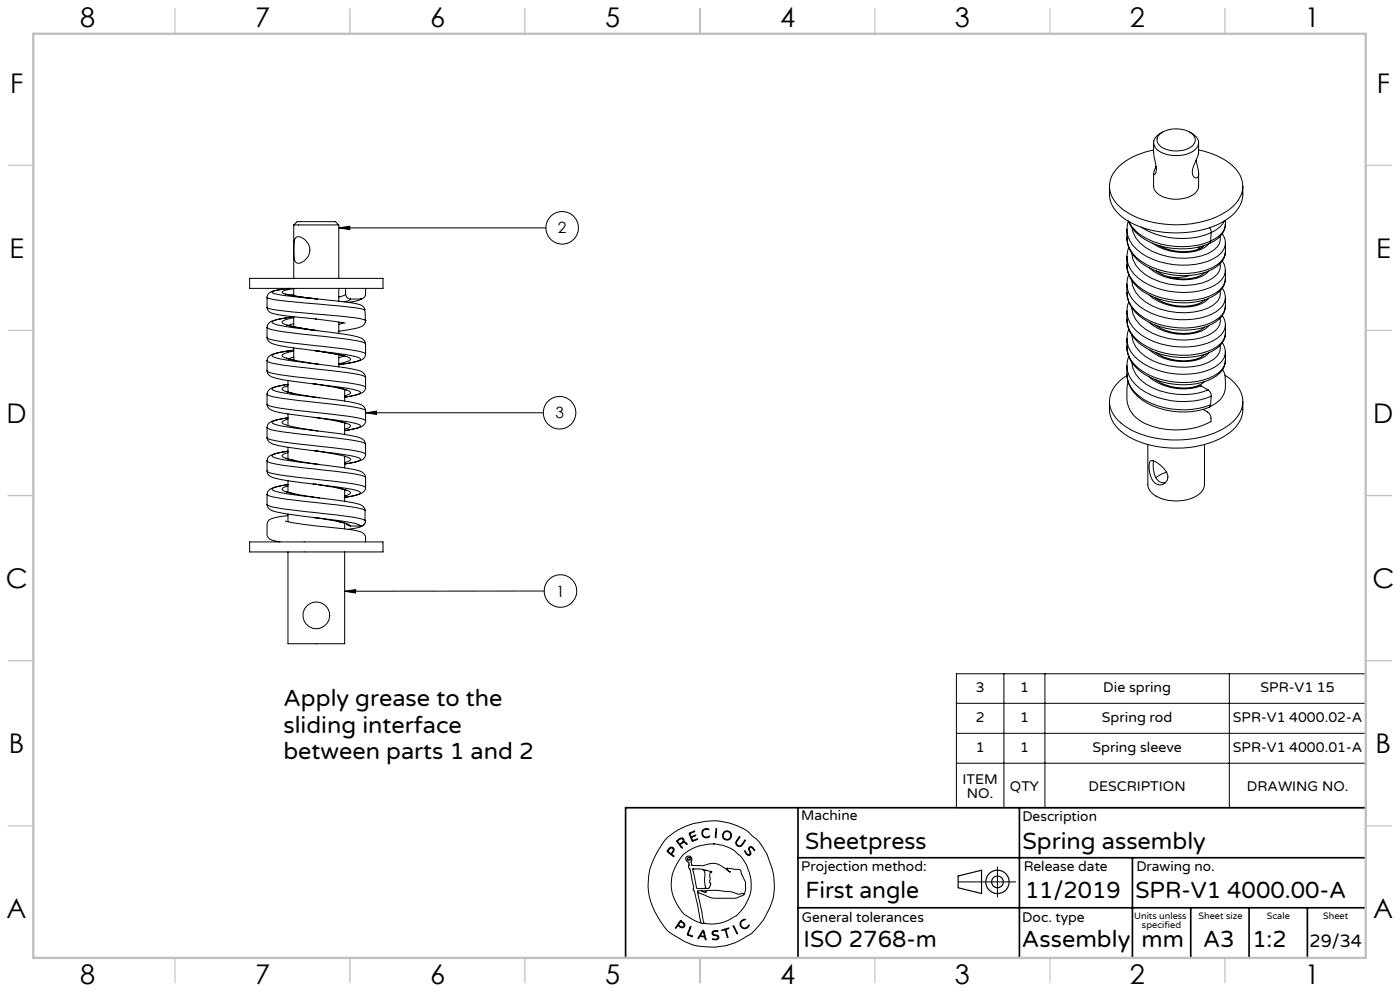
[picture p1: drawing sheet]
<svg xmlns="http://www.w3.org/2000/svg" width="420mm" height="297mm" viewBox="0 0 420 297" stroke-linecap="round" stroke-linejoin="round" font-family="sans-serif">
<g fill="none" stroke="#000" stroke-width=".3">
<path d="M348.8 39.6a3.5 3.5 0 0 0-2.6 3.7 5.8 5.8 0 0 0 5.7 3.3 7.7 7.7 0 0 0 7.4-2.8 2.97 2.97 0 0 0-1.7-3.8l-.7-.4M332.8 55.8a9.7 9.7 0 0 0 5.1 10.2 30.9 30.9 0 0 0 29.4 .2 10 10 0 0 0 5.6-10.4M346.1 52v3.8a4.5 4.5 0 0 0 3.9 3.5 9.6 9.6 0 0 0 9-1.8l.6-1.7v-3.8M346.1 44.9a18.9 18.9 0 0 0-12.1 7 7.5 7.5 0 0 0 2 10.1 26.1 26.1 0 0 0 18.2 5.3 24.3 24.3 0 0 0 16.1-5.8 7.6 7.6 0 0 0-.6-11.9 22.2 22.2 0 0 0-10.1-4.7M346.1 42.8v2.9M346.1 45.7l.5 3.2a3.5 3.5 0 0 1-.3 3.4l-.1-.8 .6-1.7M348.1 40a8.5 8.5 0 0 1 9.8 .4 2.39 2.39 0 0 1-.9 3.8 8.4 8.4 0 0 1-9.2-.7 2.21 2.21 0 0 1 .3-3.5zM359.6 42.8l-.1 3.3-.9 2.5a4.4 4.4 0 0 0-.5 4.3l.8 .5a1.76 1.76 0 0 0 .6-2.4l-.7-3.1M88.1 67.4h13.5M88.1 67.4l1-1h11.5l1 1M88.1 67.4v16M88.8 71.2l.3-.2a3.9 3.9 0 0 1 3.9 3.9 3.9 3.9 0 0 1-3.9 3.9 3.1 3.1 0 0 1-.9-3.3 6.6 6.6 0 0 1 .6-4.3z"/>
<path d="M101.6 67.4v16M101.6 68.3h62.2M101.6 68.3l3.4-.5v1zM338.1 68.8v2.5M338.1 77v2.4M338.1 71.3a11 11 0 0 0 7.2 9.2 22.5 22.5 0 0 0 18.4 .2 6.3 6.3 0 0 0 3.9-5.4M338.1 68.7v.1M338.1 77a8.9 8.9 0 0 0 4.9 7.5 23.3 23.3 0 0 0 21.3 1 5.1 5.1 0 0 0 3.3-4.5M338.1 68.8a8.7 8.7 0 0 0 4.4 7.1 23.1 23.1 0 0 0 21.4 1.7 6 6 0 0 0 3.7-4.7M338.1 79.4a7.7 7.7 0 0 0 3.2 6.3 22.8 22.8 0 0 0 22.9 2.4 5.8 5.8 0 0 0 3.4-4.6M338.1 71.3a7.9 7.9 0 0 0 4.2 6.9 23.2 23.2 0 0 0 21.4 2 5.8 5.8 0 0 0 3.9-4.9M338.1 76.9v.1"/>
<path d="M338.5 66.3l-.4 2.3M338.6 74.2l-.5 2.8M338.7 66.4a12.1 12.1 0 0 0 7.3 6 23.7 23.7 0 0 0 17.2-.2M339.5 75.9a9.1 9.1 0 0 0 6.2 7.6 21.4 21.4 0 0 0 16.7 .6 4.7 4.7 0 0 0 3.6-5M339.7 68.4a8.1 8.1 0 0 0 3.9 5.8 21 21 0 0 0 18.8 1.8 5.2 5.2 0 0 0 3.7-4.5l-.1-.6M342.3 68a22.9 22.9 0 0 0 21.1 1.7M345.7 72.9a16 16 0 0 0 15.9 1.2l1-1M347.7 73.6a14 14 0 0 0 13.1 .4l.5-.4M359.6 74.3l.5 .1M359.6 74l.1 .6M360.2 73.9l.4 .3M360.7 73.8l.2 .1"/>
<path d="M362.9 68.2l.5 1.5M363.2 72.2l-.4 .8M363.4 69.7l-.2 2.5M366.7 78.2a8.8 8.8 0 0 1 .3 7.8 9.4 9.4 0 0 1-6.4 4.1 22.3 22.3 0 0 1-19.2-3.9 8.9 8.9 0 0 1-3.3-6.8M366.7 70.1a4.9 4.9 0 0 1 .9 2.8M367.2 66.2a7.2 7.2 0 0 1-3.8 3.5M367.6 67.2a4.8 4.8 0 0 1-3 4.3l-1.4 .7M367.6 67.2h.1M367.6 66a6.1 6.1 0 0 1-3.4 6.2 21.8 21.8 0 0 1-22.5-1.7 10.4 10.4 0 0 1-3.2-4.3M367.6 72.9v2.4M74.9 83.4h40v3h-40zM80.1 92.1a2.33 2.33 0 0 0 2.4 2l12.1 1.5"/>
<path d="M80.1 89.1v3M80.1 89.1l.2 .2a116.2 116.2 0 0 0 17 2 68.8 68.8 0 0 1 12.2 1.6l-.2-.7-.5-.5a30.6 30.6 0 0 0-9.5-1.7l-4.2-.4M80.1 92.1a4.5 4.5 0 0 0 2.8 .8l16.4 1.6a37.9 37.9 0 0 1 10.3 1.5M80.2 98.1a2.3 2.3 0 0 0 2.1 .9l14.9 1.8a65.5 65.5 0 0 1 12.1 1.9l.3 .4M85.7 88.1l3.4 .7 6 .8M86 97.5l9.2 1.6M86.8 86.4l-2.8 .4a3.6 3.6 0 0 0-2.4 .8 13 13 0 0 0 5.7 1.2l7.8 .8M86.9 86.4l-.9 .1a10.2 10.2 0 0 0-5.2 1.3l-.6 .8-.1 .5M88.1 94.9l-5.1 .9-1.4 .7a2.65 2.65 0 0 0 2 1l11.6 1.6M88.1 97.9v-3a26.8 26.8 0 0 0-7 1.5 1.89 1.89 0 0 0-1 1.7v1.5a2.76 2.76 0 0 0 .6 2.8 14.2 14.2 0 0 0 6.4 1.7l7.4 1M88.1 86.5l-3 .7-.5 .4 .2 .2a40.3 40.3 0 0 0 10.3 1.8M88.1 95.2l-2.4 .6-1.1 .7a2.01 2.01 0 0 0 1.6 1l9 1.6"/>
<path d="M88.1 88.2l-1 .3M88.1 97l-1.5 .6M88.1 86.4v2.2M94.6 95.6h.1M94.6 95.6l9 1.2M95.2 99.1l5.8 .7a24.9 24.9 0 0 1 7.8 1.8l.5 .4 .4 1.1M101.6 86.4v3.9M101.6 96.5v3.4M103 96.8l-1.4 .4M103.7 88.1a1.49 1.49 0 0 0 1.5 1.5M103.7 88.1l-.7 .5-1.4 .4M103.7 86.4v1.7"/>
<path d="M105.2 89.6a2.33 2.33 0 0 1-2 .8M105.2 89.6h3M108.2 89.6a3.3 3.3 0 0 1-2.4 .8l-1.3 .2M108.6 89.5l-.5 .3M109.4 92.8l.2 3.2M109.5 96.7a3.6 3.6 0 0 1-3 1.8l-4.9 .8M109.6 96h.1M109.6 96l-.1 .7M109.6 88.4v.1M109.7 86.4v1.7a1.55 1.55 0 0 1-1.5 1.5M338.1 85.2v2.4M338.1 93.3v2.5"/>
<path d="M338.1 95.8a11.1 11.1 0 0 0 7.2 9.3 22.6 22.6 0 0 0 18.4 .1 6.3 6.3 0 0 0 3.9-6.5v-1.3M338.1 85.2a8.5 8.5 0 0 0 3.9 6.7 22.6 22.6 0 0 0 22.8 1.5 5.1 5.1 0 0 0 2.8-4.2M338.1 87.6a9.4 9.4 0 0 0 5.2 7.7 23.9 23.9 0 0 0 19.9 1.5 7 7 0 0 0 4.4-4.7v-.3M338.1 93.2v.1M338.1 93.3a8.8 8.8 0 0 0 4.4 7.2 23.3 23.3 0 0 0 21.4 1.7 6.2 6.2 0 0 0 3.7-4.8M338.1 95.8a7.9 7.9 0 0 0 4.2 7 23.2 23.2 0 0 0 21.4 1.9 5.7 5.7 0 0 0 3.9-4.8M338.6 90.5l-.5 2.6M338.6 98.7l-.5 2.8M338.6 82.3l-.4 1.3-.1 1.6M339.5 92.2a7.8 7.8 0 0 0 4.1 6.5 21 21 0 0 0 18.8 1.8 5.1 5.1 0 0 0 3.7-4.4l-.1-.7M339.5 84.1a9.1 9.1 0 0 0 6.2 7.6 20.1 20.1 0 0 0 18.3-.3 3.7 3.7 0 0 0 2-4.2M344.8 96.6a15.5 15.5 0 0 0 16.8 2l1-1"/>
<path d="M344.8 88.5a15.5 15.5 0 0 0 16.8 1.9l1-1M344.8 80.3a15.6 15.6 0 0 0 16.8 2l1-1.1M346.6 89.2a14.5 14.5 0 0 0 14 1.3l.8-.7M346.6 81.1a13.8 13.8 0 0 0 14.3 1l.5-.4M346.6 97.4a14.8 14.8 0 0 0 13.6 1.5l1.2-.9M357 82.5l-3.2 .6-3-.1M361.4 89.8h.1M361.4 81.7h.1M366.7 94.6a4.9 4.9 0 0 1 .9 2.8M366.7 86.4a8.7 8.7 0 0 1 .2 7.9 9.5 9.5 0 0 1-6.1 3.9 22.4 22.4 0 0 1-19.2-3.7 9.2 9.2 0 0 1-3.5-6.9M367.6 91.7v.1M80.1 111.1a2.33 2.33 0 0 0 2.1 2.1l3.5 .7 8.8 1.2"/>
<path d="M80.1 108.1v3M80.1 108.1l.5-1.2a11.5 11.5 0 0 1 6.2-1.8l1.3-.2-4.4 .8a2.53 2.53 0 0 0-2.1 .9l.2 .3a63.6 63.6 0 0 0 13.4 2.2M80.1 111.1a3 3 0 0 0 2.4 .9l13 1.7a76.6 76.6 0 0 1 13.9 2.1l.2 .3M80.1 108.1a1.49 1.49 0 0 0 1.5 .7l4 .7 10.1 1.2a71.2 71.2 0 0 1 13.7 2.1l.2 .3M80.2 101.1a2.03 2.03 0 0 0 1.9 .8l6.3 1 8.5 .9a70.8 70.8 0 0 1 12.3 1.9l.4 .4M80.2 118.1a1.95 1.95 0 0 0 1.7 .8l14.6 1.9a75.2 75.2 0 0 1 12.6 1.9l.6 .4M85.9 107.3l2.5 .7M85.9 117.4l2.3 .6M86.4 115.6l-1.1 .4-.7 .4a1.26 1.26 0 0 0 1.4 1l9.2 1.7M86.4 114v3.5M88.1 105.2l-1.9 .5a1.9 1.9 0 0 0-1.6 .9l.2 .3a40.4 40.4 0 0 0 10.4 2.2M88.1 107l-1.5 .6"/>
<path d="M88.1 104.3v3.6M93.9 115l.6 .1M94.5 115.1l2.7 .3a47.2 47.2 0 0 1 10.6 1.9l.3 .5-.8 .4-3.9 .8 3.4-.6a3.8 3.8 0 0 0 2.8-1.8l.1-.5M94.5 105.1h.1M94.5 115.1h.1M94.5 105.1l9.3 1.7M94.6 105.1l1.9 .2a58.2 58.2 0 0 1 11.2 1.9l.5 .5a9.8 9.8 0 0 1-5.2 1.4l-1.4 .2a28.5 28.5 0 0 0 7.1-1.6 1.8 1.8 0 0 0 1-1.6M94.6 115.1l2 .3a31.2 31.2 0 0 1 8.3 1.9l.3 .5-.2 .2-1.6 .6M94.6 105.1l1.5 .2a36.4 36.4 0 0 1 8.7 1.9l.4 .5a5.7 5.7 0 0 1-3.6 1.3M95.2 119.1l-2.6-.3a53.8 53.8 0 0 1-10.7-1.9l-.3-.2a1.61 1.61 0 0 1 1.8-.9l3-.6a16.3 16.3 0 0 0-5.5 1.5l-.7 .8-.1 2.1a2.71 2.71 0 0 0 1 3.2 45.5 45.5 0 0 0 11.6 2.1l1.8 .2M95.2 119.1l4.2 .6a29.9 29.9 0 0 1 9.4 1.9l.6 .6 .3 .9M95.2 109.1l6.8 .9a17.1 17.1 0 0 1 7.1 1.8l.6 1.3"/>
<path d="M95.2 119.1l.6 .1M95.2 109.1h.3M101.5 116.3l2.4 .6M101.6 106.3v3.7M103.2 106.6l-1.6 .6M103.4 116.7v3.5M109.7 113.1v3M109.7 103.1v3M338.1 101.5v2.5M338.1 109.7v2.4M338.1 112.1a11.1 11.1 0 0 0 7.7 9.5 23.2 23.2 0 0 0 17 .5M338.1 109.7a8.4 8.4 0 0 0 3.9 6.7 23.2 23.2 0 0 0 21.4 2.3"/>
<path d="M338.1 112.1a9.4 9.4 0 0 0 5.2 7.7 23.9 23.9 0 0 0 19.9 1.5M338.1 101.5a8.9 8.9 0 0 0 4.9 7.5 23 23 0 0 0 21.3 1.1 5.1 5.1 0 0 0 3.3-4.6M338.1 104a7.7 7.7 0 0 0 3.2 6.2 22.8 22.8 0 0 0 22.9 2.4 5.7 5.7 0 0 0 3.4-4.5M338.1 101.4v.1M338.5 114.5a13.3 13.3 0 0 0 .6 8.6 10 10 0 0 0 6.4 4.6 23.4 23.4 0 0 0 17.8-1.3v-1.1a2.33 2.33 0 0 0-1.1-1.8l-1.3-.8M338.6 106.8l-.4 1.4-.1 1.5M339.5 108.6a9.1 9.1 0 0 0 6.2 7.6 21 21 0 0 0 16.7 .6M339.5 100.4a7.9 7.9 0 0 0 4.1 6.5 21.2 21.2 0 0 0 18.8 1.8 4.7 4.7 0 0 0 3.6-5.1M344.8 113a16.1 16.1 0 0 0 15.5 2.6M344.8 104.8a15.6 15.6 0 0 0 16.8 2l1-1M346.5 113.7a15 15 0 0 0 13.1 1.8M346.6 105.6a13.8 13.8 0 0 0 14.3 1l.5-.4"/>
<path d="M359.6 115.5l.7 .1M360.3 115.6l2.1 1.2M361.2 114.4l-1.6 1.1M361.4 106.2h.1M362.4 116.8a2.22 2.22 0 0 1 1 1.9M363.4 118.7l-.2 2.6M366.7 102.7a8.8 8.8 0 0 1 .3 7.8 9.4 9.4 0 0 1-6.4 4.1 21.4 21.4 0 0 1-20.2-4.9 8.5 8.5 0 0 1-2.3-5.7M366.8 110.8a9.7 9.7 0 0 1-.2 8.3l-1.7 1.6-2.1 1.3M367.5 112.5a9 9 0 0 1 5.1 9.5 12.9 12.9 0 0 1-8.4 7.9 31.6 31.6 0 0 1-25.7-1.6 9.5 9.5 0 0 1-5.6-8.7 9.8 9.8 0 0 1 5.2-7.1M80.1 138.1v3M80.1 138.1l.5-1.2a10.9 10.9 0 0 1 5.8-1.7l-2.7 .5a2.53 2.53 0 0 0-2.1 .9 9.8 9.8 0 0 0 5.1 1.4l8.5 1.1M80.1 138.1a3.8 3.8 0 0 0 2.6 1l15.2 1.9a50.5 50.5 0 0 1 11.5 1.8l.2 .3"/>
<path d="M80.2 131.2a2.19 2.19 0 0 0 1.9 .8l14.8 1.9a67.3 67.3 0 0 1 12.3 1.8l.4 .5M80.2 121.1a1.55 1.55 0 0 0 1.6 .8l6 .9 8.4 1a80.9 80.9 0 0 1 12.8 1.9l.7 .4M80.2 128.1a2.59 2.59 0 0 0 2.1 .9l14.9 1.9a62.4 62.4 0 0 1 12.1 1.8l.3 .4M85.9 137.3l2.5 .7M86.4 135.6l-.2 .1a1.9 1.9 0 0 0-1.6 .9 6.8 6.8 0 0 0 4 1.4l6.6 1.1M86.4 125.6l-1.3 .5-.5 .4a5 5 0 0 0 3.6 1.4l7 1.2M86.4 124v3.6M86.4 134.1v3.4M94.2 125.1h.3M94.5 125.1l3.3 .4a38.9 38.9 0 0 1 10.2 1.9l.2 .2a2.32 2.32 0 0 1-2.1 .9l-2.7 .5a10.5 10.5 0 0 0 5.8-1.7l.5-1.2M94.5 125.1h.1M94.5 135.1h.1"/>
<path d="M94.5 125.1l2.6 .4a25.1 25.1 0 0 1 7.9 1.9l.2 .2a1.91 1.91 0 0 1-1.8 1M94.5 135.1l1.6 .3M94.6 135.1l1.5 .3a31.7 31.7 0 0 1 9 2.1l.1 .2-.5 .5-1.3 .4M95.2 129.1l-2-.2a49 49 0 0 1-11.5-2.1l-.1-.3 .7-.4 4.1-.9-3.3 .6a2.9 2.9 0 0 0-3 3.8 2.73 2.73 0 0 0 .6 2.8 14.2 14.2 0 0 0 6.4 1.8l7.4 .9M95.2 139.1l6.8 .9a16.3 16.3 0 0 1 7.1 1.8l.4 .6 .2 .7M95.2 129.1l7.3 1a13.8 13.8 0 0 1 6.8 1.9l.4 1.1M95.2 139.1l.3 .1M101.4 126.3l2.5 .6M103.4 126.7v3.5M103.4 136.7v3.5M109.7 133.1v1.6a2.64 2.64 0 0 1-2.1 3.5l-4.2 .9 3.4-.7 1.4-.7a2.19 2.19 0 0 0-2.1-.9l-11.5-1.7M109.7 123.1v3"/>
<path d="M109.7 123.7h53.3M109.7 123.7l3.3-.5v1zM332.8 120.3a9.9 9.9 0 0 0 5.7 10.5 31.1 31.1 0 0 0 29.4-.4 9.7 9.7 0 0 0 5-10.1M344.3 133.2v12a4.6 4.6 0 0 0 3.4 3.9 12.8 12.8 0 0 0 12.3-1.3 3.7 3.7 0 0 0 1.4-2.6v-12M345.1 138.1a2.39 2.39 0 0 1 2.2 .7 5.4 5.4 0 0 1 3.1 4.2 2.4 2.4 0 0 1-1.8 2.3 2.4 2.4 0 0 1-2.7-1.2 7.1 7.1 0 0 1-.8-6zM346 138.1v1.8a6.4 6.4 0 0 0 1.8 4.5l1 .3 .9-.1M363.2 121.3l-.4 .8M80.1 141.1a2.87 2.87 0 0 0 3.1 2.4l11.3 1.6M80.1 141.1a3 3 0 0 0 2.4 1l15.1 1.9a55.7 55.7 0 0 1 11.8 1.8l.2 .4M80.2 151.2a1.62 1.62 0 0 0 1.6 .7l4.1 .7 12.4 1.5a45.8 45.8 0 0 1 11.2 1.8M80.2 148.1v.1a30.9 30.9 0 0 0 9.8 1.9l6.5 .7a64.7 64.7 0 0 1 13 2.1M85.7 156.2l1.9 .4 7.6 1.1a83 83 0 0 1 13.2 1.8l1.2 1 .1 1.9"/>
<path d="M85.9 147.4l2.3 .6M86.4 154.5l-.4 .1a11.7 11.7 0 0 0-5.4 1.4l-.5 1.1 .1 3.6a2.4 2.4 0 0 0 2 1.4l1.8 .3M86.4 145.7l-1.1 .3-.7 .5a1.29 1.29 0 0 0 1.4 .9l9.2 1.8M86.4 144.1v3.4M86.4 154.1v2.3M93.9 145.1h.6M94.2 155.1h.3M94.5 145.1h.1M94.5 155.1h.1M94.5 155.1l1.4 .2a60.6 60.6 0 0 1 12.1 2.1l.2 .3M94.5 145.1l2.7 .3a53.6 53.6 0 0 1 10.6 1.9l.3 .5-.8 .5-3.9 .8M94.5 155.1l1.1 .2a36.2 36.2 0 0 1 9.4 2.1l.2 .3"/>
<path d="M94.6 145.1l2 .3a35.7 35.7 0 0 1 8.3 1.9l.3 .5-.2 .2-1.6 .6M95.1 149.2l-2.5-.4a47.3 47.3 0 0 1-10.7-1.8l-.3-.3a1.61 1.61 0 0 1 1.8-.9l3-.6a12.8 12.8 0 0 0-5.9 1.8l-.4 1.1v1.5a2.76 2.76 0 0 0 2.5 3.7l4.1 .8 7.8 1M95.1 149.2l7.1 .9a18.8 18.8 0 0 1 6.5 1.5l.7 .7 .1 .6M95.1 149.2h.7M101.1 156.2l2.8 .8M101.5 146.3l2.4 .6M103.4 146.8v3.4M103.4 156.8v1.7M103.9 156.9l.7 .6 .6 .2M105.2 157.7h3M109.3 157.1a8 8 0 0 1-4.9 1.5M109.5 155.9l.1 .5"/>
<path d="M109.5 152.9v3M109.6 156.4a1.47 1.47 0 0 1-1.4 1.3M109.7 146.2a2.18 2.18 0 0 1-2 1.9l-4.3 .9M109.7 143.1v3.1M350 141.5l-1.6 .6-1.6 1.1M74.9 162.4h40v3h-40zM86.4 165.4v27.5h17v-27.5M103.4 177.2l3.3-.5v1zM163.3 177.1l-59.9 .1M286.9 201.9h122.9v40.2h-122.9zM286.9 210.8h122.9M286.9 219.8h122.9"/>
<path d="M301.2 201.9v40.2M313.5 201.9v40.2M368.8 201.9v40.2M286.9 228.7h122.9M200.2 251.1l3.5-2.5 3.4-1.5 4.8-1 3.1-.1 3.5 .6 3.9 1.4 1.8 1.1 3.1 2.7 2.7 4 1.3 3.5 .8 3.1 .2 4-.3 2.7-1 2.8-1.8 3.5-2.1 2.7a16.9 16.9 0 0 1-5.7 4l-3.2 1.2-3.1 .5-4.1-.1-2.6-.4-3.3-1.3-4.2-2.5-.9-.9-1.7-2.2-1.7-2.9-1.5-3.6-.6-2.9v-3.5l.5-3.1 1-2.8 1.6-2.9zM200.9 254.1l.7-.2 .5 .3 .1 .6-.3 .6a.64 .64 0 0 0-.3 .7 .64 .64 0 0 0 .6 .5l-.1 .2-1.5-1.3a.52 .52 0 0 1-.5-.4 .52 .52 0 0 1 .4-.6zM200.9 254.4l.4-.3 .4 .1 .3 .5-.1 .4a.66 .66 0 0 1-.5 .6 .66 .66 0 0 1-.8-.4l-.2-.3zM203 252l1.1-.8 .6-.1 .4 .5v.6l.6 .3 .4 .5-.9-.5-.7 .3a.5 .5 0 0 0-.4 .5 .5 .5 0 0 0 .4 .5l.1 .4-1.6-2zM203.4 251.9l.8-.5h.6l.2 .7-.5 .5a.59 .59 0 0 1-.6 .3 .59 .59 0 0 1-.5-.6l-.1-.2zM206.7 249.7l1.7-.6-1.2 .6a.66 .66 0 0 0 .2 .9 .66 .66 0 0 0 .9-.2l.4-.1-1.2 .7 .3 .9 1.3-.5 .2 .1-1.4 .6a1.39 1.39 0 0 1-.8-1.4zM208.2 249.1h.1M210.9 248.7l.7-.3 1.1 .1v.2l-.9-.2-.6 .2-.4 .6v.6l.5 .9 .6 .1 1-.2-1 .4-.9-.3-.5-1z"/>
<path d="M214 252.9h.1M214 252.9l2.7 .4 2.4 .9 1.1 .6 2.4 2.3 1.3 2.1 1.1 2.9 .3 1.9v2.6l-.4 1.8-1.4 3-2.6 3-2.6 1.5-2.3 .8-1.9 .2-2.9-.1M214 252.9l-4.4 .7-2.3 .9-2.1 1.4-1.2 1.4-1.3 2.3-1.1 3-.2 2.2 .2 2.5 .6 2 1.4 2.6 1.8 2.2 3 1.8 1.9 .7M214.9 248.4l-.1 2.5-.2 .2zM221.8 250.8l.2 .1-1.1 1.5 .1 .5 .4 .5h.9l1.1-1.6h.2l-1.1 1.7-.5 .2-.9-.3-.4-.7zM223.4 255l.9 1.1h.4l.3-.2-.4-1.4 .3-.7 .8 .1 .7 .9-.1 .2-.7-.9-.6-.1-.2 .5 .5 1.3-.5 .6-.9-.4zM299.2 259.8v9M204 276h.4l1.1 1-.1 .6-.4 .4-1-.2a.62 .62 0 0 0-.7-.3 .62 .62 0 0 0-.5 .6h-.2zM204.2 275.9h.1M204.2 276.2l.9 .7 .1 .5-.4 .4-.7-.2a.52 .52 0 0 1-.5-.4 .52 .52 0 0 1 .3-.6zM204.2 276.2h.1M207 277.8l.3-.1-.1 .3-.4 1.1a.7 .7 0 0 0-.3 .9 .7 .7 0 0 0 .8 .4l.5 .3-1.6-.6z"/>
<path d="M207.8 260.5l1 4.9a.82 .82 0 0 0 1.2 .9l1.5-.1M207.9 260.5h2.5l2.8 .7 .4 .2h-.2a.26 .26 0 0 0-.3-.1 .26 .26 0 0 0-.1 .4v1.9l-.2 .7 .4 .4-.1 .6-.4 .9h-1.2M207.9 260.5h-.1M207.9 260.4h.1M209.3 267.4l1.9 9.4M209.3 267.4l3.6 1.6 1.3 .2h6.3l2.3-.8 .4-.4M210.3 276.6l.9 .2M210.4 267h-1.1v.4M210.6 260.6l.5 .2 .4 .8-.2 2.5 .4 1.9-.2 .2M210.8 278.9l.1-.1a4.2 4.2 0 0 1 .9 2.6l-.1 .3-.1-.3a.68 .68 0 0 0-1-.7 .79 .79 0 0 0-1 .6l-.2-.1zM210.9 279.2l.4 1.3-.6 .1a.43 .43 0 0 1-.5-.3 .43 .43 0 0 1 .3-.6zM210.9 279.2h.1"/>
<path d="M211.5 260.8h.1M211.8 266.9l3.4-.1 4.3 .5 2.1 .7 1.5-.2 .1 .2M211.8 266.9v.6l-1.4-.5M211.8 266.9l-1.4 .1M213.8 279.2l.6-.3 1 .1-1.2 .2-.3 .3 .2 .5 1.4 .5 .2 .5-.4 .5-.5 .2-1.1-.2v-.2l1.4 .1 .3-.3-.2-.5-1.5-.5-.1-.5zM216.5 278.7l2.2-.5-.9 .4 .5 2.4-.8-2.3zM220 277.5l1.2 2.4zM222.4 275.9l.7-.3h.5l-.9 .4-.4 .5v.7l.5 .7 1 .2 .8-.9a.32 .32 0 0 1 .2 .4 .32 .32 0 0 1-.4 .2l-.8 .5-1-.2-.6-1.1zM223.2 268l.5-1.3v-2.3l-1.3-2.5-.2-1-.6-.3-3.5-.3a.85 .85 0 0 0 .8 .9l.2 .2-3-2-1.4-.6h-1.5l-2.4 .6h-3.2l-.3-1.1 .3-.6-.2-.6-.5-.5-.8 .1-.3 .3-.1 .5 1 1.1 .1 .7-.3 .1 .1 .3 .1 .6 .3 .2 1.1 5.3-.1 1a4.1 4.1 0 0 1 .8 2.6l1.5 7.2M287.4 264.3h17.3"/>
<circle cx="168.7" cy="68.3" r="4.9"/>
<circle cx="167.9" cy="123.7" r="4.9"/>
<circle cx="168.1" cy="177.1" r="4.9"/>
<circle cx="94.9" cy="184.4" r="4"/>
<circle cx="206.6" cy="257.4" r=".42"/>
<circle cx="218.1" cy="250.4" r="1.37"/>
<circle cx="218.1" cy="250.4" r="1.16"/>
</g>
<g fill="none" stroke="#000" stroke-width=".35">
<path d="M287.4 262.5l7.1-1.7v7l-7.1-1.7z"/>
<circle cx="299.2" cy="264.3" r="3.5"/>
<circle cx="299.2" cy="264.3" r="1.75"/>
</g>
<path d="M239.4 257.1h170.3M239.4 242.1v44.8M305.8 242.1v44.8M339.7 257.1v29.9M409.7 242.1h-222v45M239.4 272.1h170.3M357.2 272.1v14.8M374.7 272.1v14.8M392.2 272.1v14.8" fill="none" stroke="#000" stroke-width=".5"/>
<g fill="none" stroke="#c0c0c0" stroke-width=".35">
<path d="M52.5 2.5v7.5M105 2.5v7.5M157.5 2.5v7.5M210 2.5v7.5M262.5 2.5v7.5M315 2.5v7.5M367.5 2.5v7.5M2.5 49.5h7.5M410 49.5h7.5M2.5 99h7.5M410 99h7.5M2.5 148.5h7.5"/>
<path d="M410 148.5h7.5M2.5 198h7.5M410 198h7.5M2.5 247.5h7.5M410 247.5h7.5M52.5 287v7.5M105 287v7.5M157.5 287v7.5M210 287v7.5M262.5 287v7.5M315 287v7.5M367.5 287v7.5"/>
</g>
<path d="M10 10.1h399.7v277h-399.7z" fill="none" stroke="#c0c0c0" stroke-width=".7"/>
<path d="M101.6 68.3l3.4-.5v1zM109.7 123.7l3.3-.5v1zM103.4 177.2l3.3-.5v1z" fill="#000"/>
<g font-size="8.1">
<text x="24" y="8">8</text>
<text x="76.5" y="8">7</text>
<text x="129" y="8">6</text>
<text x="181.5" y="8">5</text>
<text x="234" y="8">4</text>
<text x="286.5" y="8">3</text>
<text x="339" y="8">2</text>
<text x="391.5" y="8">1</text>
<text x="3" y="27.7">F</text>
<text x="413" y="27.7">F</text>
<text x="2.8" y="77.2">E</text>
<text x="412.8" y="77.2">E</text>
<text x="2" y="126.7">D</text>
<text x="412" y="126.7">D</text>
<text x="1.7" y="176.2">C</text>
<text x="411.7" y="176.2">C</text>
<text x="2.7" y="225.7">B</text>
<text x="412.7" y="225.7">B</text>
<text x="2" y="275.2">A</text>
<text x="412" y="275.2">A</text>
<text x="24" y="295">8</text>
<text x="76.5" y="295">7</text>
<text x="129" y="295">6</text>
<text x="181.5" y="295">5</text>
<text x="234" y="295">4</text>
<text x="286.5" y="295">3</text>
<text x="339" y="295">2</text>
<text x="391.5" y="295">1</text>
</g>
<g font-size="7.1">
<text x="85" y="211.5">Apply grease to the</text>
<text x="85" y="219.5">sliding interface</text>
<text x="85" y="227.6">between parts 1 and 2</text>
<text x="241.5" y="254.4">Sheetpress</text>
<text x="306.7" y="254.4">Spring assembly</text>
<text x="241.6" y="269.2">First angle</text>
<text x="307.5" y="269.2">11/2019</text>
<text x="340.6" y="269.2">SPR-V1 4000.00-A</text>
<text x="241.1" y="283.7">ISO 2768-m</text>
<text x="306.6" y="283.9">Assembly</text>
<text x="342.5" y="283.9">mm</text>
<text x="360.9" y="283.8">A3</text>
<text x="375.7" y="283.9">1:2</text>
</g>
<text font-size="5.4" x="392.9" y="283.8">29/34</text>
<g font-size="4.7">
<text x="167.4" y="69.9">2</text>
<text x="166.6" y="125.3">3</text>
<text x="166.9" y="178.8">1</text>
</g>
<g font-size="4.2">
<text x="292.7" y="207.5">3</text>
<text x="306" y="207.5">1</text>
<text x="331" y="207.5">Die spring</text>
<text x="378.2" y="207.5">SPR-V1 15</text>
<text x="292.7" y="216.4">2</text>
<text x="306" y="216.4">1</text>
<text x="330.6" y="216.4">Spring rod</text>
<text x="369.9" y="216.4">SPR-V1 4000.02-A</text>
<text x="292.7" y="225.3">1</text>
<text x="306" y="225.3">1</text>
<text x="327.7" y="225.3">Spring sleeve</text>
<text x="369.9" y="225.3">SPR-V1 4000.01-A</text>
<text x="288.8" y="234.9">ITEM</text>
<text x="290.1" y="239.2">NO.</text>
<text x="303" y="237">QTY</text>
<text x="326.6" y="237">DESCRIPTION</text>
<text x="374.1" y="237">DRAWING NO.</text>
<text x="240.4" y="245.9">Machine</text>
<text x="306.7" y="246.1">Description</text>
<text x="240.4" y="261.1">Projection method:</text>
<text x="307.1" y="261">Release date</text>
<text x="340.9" y="261">Drawing no.</text>
<text x="240.5" y="276.4">General tolerances</text>
<text x="306.7" y="276.3">Doc. type</text>
</g>
<g font-size="2.8">
<text x="340.3" y="275.3">Units unless</text>
<text x="359.6" y="275.3">Sheet size</text>
<text x="380" y="275.3">Scale</text>
<text x="396.9" y="275.3">Sheet</text>
<text x="342.6" y="278.2">specified</text>
</g>
</svg>
